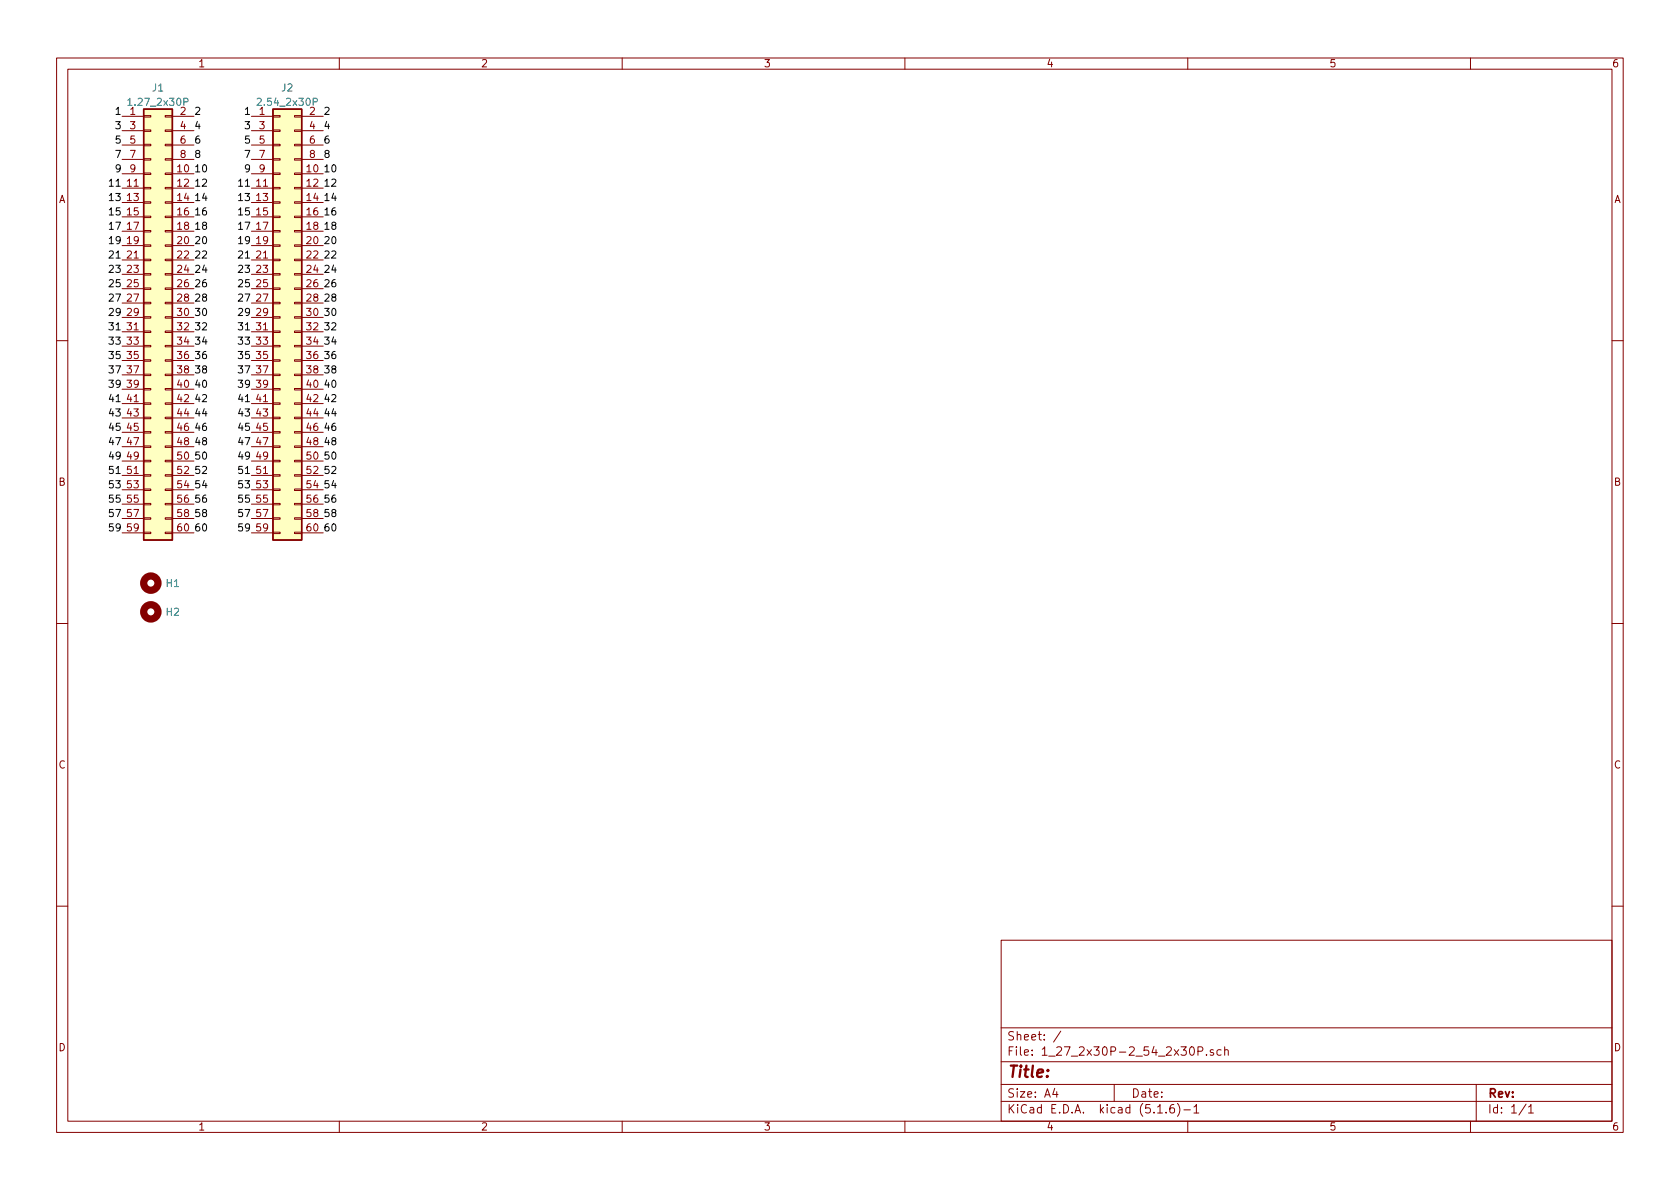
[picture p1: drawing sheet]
<svg xmlns="http://www.w3.org/2000/svg" width="297mm" height="210mm" viewBox="0 0 297 210" stroke-linecap="round" stroke-linejoin="round" font-family="sans-serif">
<g fill="none" stroke="#840000" stroke-width=".18">
<path d="M10 10.3h277v189.9h-277zM12 12.2h273v186.1h-273zM60 10.3v1.9M110 10.3v1.9M160 10.3v1.9M210 10.3v1.9M260 10.3v1.9M21.6 20.6h3.8M21.6 30.7h3.8M21.6 33.3h3.8M21.6 35.8h3.8M21.6 38.3h3.8"/>
<path d="M21.6 23.1h3.8M21.6 25.6h3.8M21.6 28.2h3.8M25.4 30.6h1.3v.3h-1.3zM25.4 28.1h1.3v.2h-1.3zM25.4 25.5h1.3v.3h-1.3zM25.4 23h1.3v.2h-1.3zM25.4 20.4h1.3v.3h-1.3zM25.4 38.2h1.3v.3h-1.3zM25.4 35.7h1.3v.2h-1.3zM25.4 33.1h1.3v.3h-1.3zM29.2 30.6h1.3v.3h-1.3z"/>
<path d="M29.2 28.1h1.3v.2h-1.3zM29.2 25.5h1.3v.3h-1.3zM29.2 23h1.3v.2h-1.3zM29.2 20.4h1.3v.3h-1.3zM29.2 38.2h1.3v.3h-1.3zM29.2 35.7h1.3v.2h-1.3zM29.2 33.1h1.3v.3h-1.3zM30.5 20.6h3.8M30.5 30.7h3.8M30.5 33.3h3.8M30.5 35.8h3.8M30.5 38.3h3.8"/>
<path d="M30.5 23.1h3.8M30.5 25.6h3.8M30.5 28.2h3.8M44.4 20.6h3.9M44.4 30.7h3.9M44.4 33.3h3.9M44.4 35.8h3.9M44.4 38.3h3.9M44.4 23.1h3.9M44.4 25.6h3.9M44.4 28.2h3.9M48.3 30.6h1.2v.3h-1.2z"/>
<path d="M48.3 28.1h1.2v.2h-1.2zM48.3 25.5h1.2v.3h-1.2zM48.3 23h1.2v.2h-1.2zM48.3 20.4h1.2v.3h-1.2zM48.3 38.2h1.2v.3h-1.2zM48.3 35.7h1.2v.2h-1.2zM48.3 33.1h1.2v.3h-1.2zM52.1 30.6h1.2v.3h-1.2zM52.1 28.1h1.2v.2h-1.2zM52.1 25.5h1.2v.3h-1.2zM52.1 23h1.2v.2h-1.2zM52.1 20.4h1.2v.3h-1.2z"/>
<path d="M52.1 38.2h1.2v.3h-1.2zM52.1 35.7h1.2v.2h-1.2zM52.1 33.1h1.2v.3h-1.2zM53.3 20.6h3.8M53.3 30.7h3.8M53.3 33.3h3.8M53.3 35.8h3.8M53.3 38.3h3.8M53.3 23.1h3.8M53.3 25.6h3.8M53.3 28.2h3.8M21.6 40.9h3.8"/>
<path d="M21.6 43.4h3.8M21.6 46h3.8M21.6 48.5h3.8M21.6 51h3.8M21.6 53.6h3.8M21.6 56.1h3.8M21.6 58.7h3.8M25.4 58.5h1.3v.3h-1.3zM25.4 53.5h1.3v.2h-1.3zM25.4 50.9h1.3v.3h-1.3zM25.4 48.4h1.3v.2h-1.3zM25.4 45.8h1.3v.3h-1.3z"/>
<path d="M25.4 56h1.3v.3h-1.3zM25.4 43.3h1.3v.3h-1.3zM25.4 40.8h1.3v.2h-1.3zM29.2 58.5h1.3v.3h-1.3zM29.2 53.5h1.3v.2h-1.3zM29.2 50.9h1.3v.3h-1.3zM29.2 48.4h1.3v.2h-1.3zM29.2 45.8h1.3v.3h-1.3zM29.2 56h1.3v.3h-1.3zM29.2 43.3h1.3v.3h-1.3zM29.2 40.8h1.3v.2h-1.3zM30.5 40.9h3.8"/>
<path d="M30.5 43.4h3.8M30.5 46h3.8M30.5 48.5h3.8M30.5 51h3.8M30.5 53.6h3.8M30.5 56.1h3.8M30.5 58.7h3.8M44.4 40.9h3.9M44.4 43.4h3.9M44.4 46h3.9M44.4 48.5h3.9M44.4 51h3.9"/>
<path d="M44.4 53.6h3.9M44.4 56.1h3.9M44.4 58.7h3.9M48.3 58.5h1.2v.3h-1.2zM48.3 53.5h1.2v.2h-1.2zM48.3 50.9h1.2v.3h-1.2zM48.3 48.4h1.2v.2h-1.2zM48.3 45.8h1.2v.3h-1.2zM48.3 56h1.2v.3h-1.2zM48.3 43.3h1.2v.3h-1.2zM48.3 40.8h1.2v.2h-1.2zM52.1 58.5h1.2v.3h-1.2z"/>
<path d="M52.1 53.5h1.2v.2h-1.2zM52.1 50.9h1.2v.3h-1.2zM52.1 48.4h1.2v.2h-1.2zM52.1 45.8h1.2v.3h-1.2zM52.1 56h1.2v.3h-1.2zM52.1 43.3h1.2v.3h-1.2zM52.1 40.8h1.2v.2h-1.2zM53.3 40.9h3.8M53.3 43.4h3.8M53.3 46h3.8M53.3 48.5h3.8M53.3 51h3.8"/>
<path d="M53.3 53.6h3.8M53.3 56.1h3.8M53.3 58.7h3.8M10 60.2h2M21.6 61.2h3.8M21.6 63.7h3.8M21.6 66.3h3.8M21.6 68.8h3.8M21.6 71.4h3.8M21.6 73.9h3.8M21.6 76.4h3.8M21.6 79h3.8"/>
<path d="M25.4 61.1h1.3v.2h-1.3zM25.4 63.6h1.3v.3h-1.3zM25.4 66.2h1.3v.2h-1.3zM25.4 68.7h1.3v.3h-1.3zM25.4 71.2h1.3v.3h-1.3zM25.4 73.8h1.3v.2h-1.3zM25.4 76.3h1.3v.3h-1.3zM25.4 78.9h1.3v.2h-1.3zM29.2 61.1h1.3v.2h-1.3zM29.2 63.6h1.3v.3h-1.3zM29.2 66.2h1.3v.2h-1.3zM29.2 68.7h1.3v.3h-1.3z"/>
<path d="M29.2 71.2h1.3v.3h-1.3zM29.2 73.8h1.3v.2h-1.3zM29.2 76.3h1.3v.3h-1.3zM29.2 78.9h1.3v.2h-1.3zM30.5 61.2h3.8M30.5 63.7h3.8M30.5 66.3h3.8M30.5 68.8h3.8M30.5 71.4h3.8M30.5 73.9h3.8M30.5 76.4h3.8M30.5 79h3.8"/>
<path d="M44.4 61.2h3.9M44.4 63.7h3.9M44.4 66.3h3.9M44.4 68.8h3.9M44.4 71.4h3.9M44.4 73.9h3.9M44.4 76.4h3.9M44.4 79h3.9M48.3 61.1h1.2v.2h-1.2zM48.3 63.6h1.2v.3h-1.2zM48.3 66.2h1.2v.2h-1.2zM48.3 68.7h1.2v.3h-1.2z"/>
<path d="M48.3 71.2h1.2v.3h-1.2zM48.3 73.8h1.2v.2h-1.2zM48.3 76.3h1.2v.3h-1.2zM48.3 78.9h1.2v.2h-1.2zM52.1 61.1h1.2v.2h-1.2zM52.1 63.6h1.2v.3h-1.2zM52.1 66.2h1.2v.2h-1.2zM52.1 68.7h1.2v.3h-1.2zM52.1 71.2h1.2v.3h-1.2zM52.1 73.8h1.2v.2h-1.2zM52.1 76.3h1.2v.3h-1.2zM52.1 78.9h1.2v.2h-1.2z"/>
<path d="M53.3 61.2h3.8M53.3 63.7h3.8M53.3 66.3h3.8M53.3 68.8h3.8M53.3 71.4h3.8M53.3 73.9h3.8M53.3 76.4h3.8M53.3 79h3.8M285 60.2h2M21.6 81.5h3.8M21.6 84.1h3.8M21.6 86.6h3.8"/>
<path d="M21.6 89.1h3.8M21.6 91.7h3.8M21.6 94.2h3.8M25.4 83.9h1.3v.3h-1.3zM25.4 86.5h1.3v.2h-1.3zM25.4 89h1.3v.3h-1.3zM25.4 91.6h1.3v.2h-1.3zM25.4 94.1h1.3v.3h-1.3zM25.4 81.4h1.3v.3h-1.3zM29.2 83.9h1.3v.3h-1.3zM29.2 86.5h1.3v.2h-1.3zM29.2 89h1.3v.3h-1.3z"/>
<path d="M29.2 91.6h1.3v.2h-1.3zM29.2 94.1h1.3v.3h-1.3zM29.2 81.4h1.3v.3h-1.3zM30.5 81.5h3.8M30.5 84.1h3.8M30.5 86.6h3.8M30.5 89.1h3.8M30.5 91.7h3.8M30.5 94.2h3.8M44.4 81.5h3.9M44.4 84.1h3.9M44.4 86.6h3.9"/>
<path d="M44.4 89.1h3.9M44.4 91.7h3.9M44.4 94.2h3.9M48.3 83.9h1.2v.3h-1.2zM48.3 86.5h1.2v.2h-1.2zM48.3 89h1.2v.3h-1.2zM48.3 91.6h1.2v.2h-1.2zM48.3 94.1h1.2v.3h-1.2zM48.3 81.4h1.2v.3h-1.2zM52.1 83.9h1.2v.3h-1.2zM52.1 86.5h1.2v.2h-1.2zM52.1 89h1.2v.3h-1.2z"/>
<path d="M52.1 91.6h1.2v.2h-1.2zM52.1 94.1h1.2v.3h-1.2zM52.1 81.4h1.2v.3h-1.2zM53.3 81.5h3.8M53.3 84.1h3.8M53.3 86.6h3.8M53.3 89.1h3.8M53.3 91.7h3.8M53.3 94.2h3.8M10 110.3h2M285 110.3h2M10 160.2h2"/>
<path d="M177 166.3h108v32h-108zM285 160.2h2M60 198.3v1.9M110 198.3v1.9M160 198.3v1.9M177 194.8h108M177 191.8h108M177 187.8h108M177 181.8h108M186.5 192.5l-.4 1h1M186.8 193v1M187.6 182.3l-1.3 2"/>
<path d="M197 191.8v3M204.7 196.8h.8M206.2 196.7v.1M207.5 195.3a.59 .59 0 0 0-.7 .7v.5l.2 .2 .4 .1 .2-.1 .1-.5-.2-.2-.4-.1-.3 .3M208.2 195.1a1.71 1.71 0 0 1 0 2.3M209.3 196.3h1.2M210 198.3v1.9M210.5 185.3l.3-.2a.94 .94 0 0 1 0 1.5 .79 .79 0 0 1-.3-1.3zM211.1 195.8l.4-.5v1.5M211.1 196.8h.9M211.8 185.9l.7-.1 .2-.2-.2-.4-.7-.1v1.5M213.3 186.5v.1"/>
<path d="M214.5 185.7l-.3-.1-.2 .2v.2l.5 .2v.3h-.5M215.9 185.7l-.4-.1-.3 .3v.6l.3 .1 .4-.1M216.5 185.7l.2-.1 .4 .1 .1 .9M216.5 185.1v1.5M260 198.3v1.9M261 191.8v6.5M269.8 195.2l-1.2 2M270.3 195.8l.4-.5v1.5M270.3 196.8h.8"/>
</g>
<g fill="none" stroke="#840000" stroke-width="1.3">
<circle cx="26.7" cy="108.2" r="1.27"/>
<circle cx="26.7" cy="103.1" r="1.27"/>
</g>
<g fill="#ffffc2" stroke="#ffffc2" stroke-width=".18">
<path d="M25.4 19.3h5.1v76.2h-5.1z"/>
<path d="M48.3 19.3h5v76.2h-5z"/>
</g>
<path d="M25.4 19.3h5.1v76.2h-5.1zM48.3 19.3h5v76.2h-5z" fill="none" stroke="#840000" stroke-width=".25"/>
<path d="M22.6 17.7l.4-.3v1.2M32.5 18l.7-.1v-.4l-.2-.1h-.5v1.2M45.5 17.5l.4-.1 .3 .3-.8 .9h.8M55.4 18l.7-.1v-.4l-.2-.1h-.5v1.2" fill="none" stroke="#008484" stroke-width=".18"/>
<text font-size="2.8" fill="#840000" x="178" y="190.5">Title:</text>
<g font-size="2.1" fill="#840000">
<text x="178" y="184">Sheet: /</text>
<text x="178" y="186.7">File: 1_27_2x30P-2_54_2x30P.sch</text>
<text x="178" y="196.9">KiCad E.D.A. kicad (5.1.6)-1</text>
<text x="178" y="194.1">Size: A4</text>
<text x="200" y="194.1">Date:</text>
<text x="263" y="194.1">Rev:</text>
<text x="263" y="196.9">Id: 1/1</text>
</g>
<g font-size="1.8" fill="#840000">
<text x="35" y="11.9">1</text>
<text x="85" y="11.9">2</text>
<text x="135" y="11.9">3</text>
<text x="185" y="11.9">4</text>
<text x="235" y="11.9">5</text>
<text x="285" y="11.9">6</text>
<text x="23" y="22.9">3</text>
<text x="31.9" y="20.3">2</text>
<text x="31.9" y="22.9">4</text>
<text x="45.9" y="22.9">3</text>
<text x="54.8" y="20.3">2</text>
<text x="54.8" y="22.9">4</text>
<text x="23" y="25.4">5</text>
<text x="23" y="27.9">7</text>
<text x="31.9" y="25.4">6</text>
<text x="31.9" y="27.9">8</text>
<text x="45.9" y="25.4">5</text>
<text x="45.9" y="27.9">7</text>
<text x="54.8" y="25.4">6</text>
<text x="54.8" y="27.9">8</text>
<text x="10.4" y="35.9">A</text>
<text x="22.5" y="33">11</text>
<text x="22.5" y="35.6">13</text>
<text x="23" y="30.5">9</text>
<text x="31.4" y="30.5">10</text>
<text x="31.4" y="33">12</text>
<text x="31.4" y="35.6">14</text>
<text x="45.4" y="33">11</text>
<text x="45.4" y="35.6">13</text>
<text x="45.9" y="30.5">9</text>
<text x="54.3" y="30.5">10</text>
<text x="54.3" y="33">12</text>
<text x="54.3" y="35.6">14</text>
<text x="285.4" y="35.9">A</text>
<text x="22.5" y="38.1">15</text>
<text x="22.5" y="40.6">17</text>
<text x="31.4" y="38.1">16</text>
<text x="31.4" y="40.6">18</text>
<text x="45.4" y="38.1">15</text>
<text x="45.4" y="40.6">17</text>
<text x="54.3" y="38.1">16</text>
<text x="54.3" y="40.6">18</text>
<text x="22.5" y="43.2">19</text>
<text x="22.5" y="45.7">21</text>
<text x="31.4" y="43.2">20</text>
<text x="31.4" y="45.7">22</text>
<text x="45.4" y="43.2">19</text>
<text x="45.4" y="45.7">21</text>
<text x="54.3" y="43.2">20</text>
<text x="54.3" y="45.7">22</text>
<text x="22.5" y="48.3">23</text>
<text x="22.5" y="50.8">25</text>
<text x="22.5" y="53.3">27</text>
<text x="31.4" y="48.3">24</text>
<text x="31.4" y="50.8">26</text>
<text x="31.4" y="53.3">28</text>
<text x="45.4" y="48.3">23</text>
<text x="45.4" y="50.8">25</text>
<text x="45.4" y="53.3">27</text>
<text x="54.3" y="48.3">24</text>
<text x="54.3" y="50.8">26</text>
<text x="54.3" y="53.3">28</text>
<text x="22.5" y="55.9">29</text>
<text x="22.5" y="58.4">31</text>
<text x="31.4" y="55.9">30</text>
<text x="31.4" y="58.4">32</text>
<text x="45.4" y="55.9">29</text>
<text x="45.4" y="58.4">31</text>
<text x="54.3" y="55.9">30</text>
<text x="54.3" y="58.4">32</text>
<text x="22.5" y="61">33</text>
<text x="22.5" y="63.5">35</text>
<text x="31.4" y="61">34</text>
<text x="31.4" y="63.5">36</text>
<text x="45.4" y="61">33</text>
<text x="45.4" y="63.5">35</text>
<text x="54.3" y="61">34</text>
<text x="54.3" y="63.5">36</text>
<text x="22.5" y="66">37</text>
<text x="22.5" y="68.6">39</text>
<text x="22.5" y="71.1">41</text>
<text x="31.4" y="66">38</text>
<text x="31.4" y="68.6">40</text>
<text x="31.4" y="71.1">42</text>
<text x="45.4" y="66">37</text>
<text x="45.4" y="68.6">39</text>
<text x="45.4" y="71.1">41</text>
<text x="54.3" y="66">38</text>
<text x="54.3" y="68.6">40</text>
<text x="54.3" y="71.1">42</text>
<text x="22.5" y="73.7">43</text>
<text x="22.5" y="76.2">45</text>
<text x="31.4" y="73.7">44</text>
<text x="31.4" y="76.2">46</text>
<text x="45.4" y="73.7">43</text>
<text x="45.4" y="76.2">45</text>
<text x="54.3" y="73.7">44</text>
<text x="54.3" y="76.2">46</text>
<text x="22.5" y="78.7">47</text>
<text x="22.5" y="81.3">49</text>
<text x="22.5" y="83.8">51</text>
<text x="31.4" y="78.7">48</text>
<text x="31.4" y="81.3">50</text>
<text x="31.4" y="83.8">52</text>
<text x="45.4" y="78.7">47</text>
<text x="45.4" y="81.3">49</text>
<text x="45.4" y="83.8">51</text>
<text x="54.3" y="78.7">48</text>
<text x="54.3" y="81.3">50</text>
<text x="54.3" y="83.8">52</text>
<text x="10.4" y="85.9">B</text>
<text x="22.5" y="86.4">53</text>
<text x="22.5" y="88.9">55</text>
<text x="31.4" y="86.4">54</text>
<text x="31.4" y="88.9">56</text>
<text x="45.4" y="86.4">53</text>
<text x="45.4" y="88.9">55</text>
<text x="54.3" y="86.4">54</text>
<text x="54.3" y="88.9">56</text>
<text x="285.4" y="85.9">B</text>
<text x="22.5" y="91.4">57</text>
<text x="22.5" y="94">59</text>
<text x="31.4" y="91.4">58</text>
<text x="31.4" y="94">60</text>
<text x="45.4" y="91.4">57</text>
<text x="45.4" y="94">59</text>
<text x="54.3" y="91.4">58</text>
<text x="54.3" y="94">60</text>
<text x="10.4" y="135.9">C</text>
<text x="285.4" y="135.9">C</text>
<text x="10.4" y="185.9">D</text>
<text x="285.4" y="185.9">D</text>
<text x="35" y="199.9">1</text>
<text x="85" y="199.9">2</text>
<text x="135" y="199.9">3</text>
<text x="185" y="199.9">4</text>
<text x="235" y="199.9">5</text>
<text x="285" y="199.9">6</text>
</g>
<g font-size="1.8" fill="#008484">
<text x="27" y="16.2">J1</text>
<text x="49.8" y="16.2">J2</text>
<text x="23" y="20.3">1</text>
<text x="23.2" y="18.7">1.27_2x30P</text>
<text x="45.9" y="20.3">1</text>
<text x="46" y="18.7">2.54_2x30P</text>
<text x="29.4" y="103.8">H1</text>
<text x="29.4" y="108.9">H2</text>
</g>
<g font-size="1.8">
<text x="20.6" y="22.9">3</text>
<text x="20.6" y="20.3">1</text>
<text x="34.3" y="22.9">4</text>
<text x="34.3" y="20.3">2</text>
<text x="43.5" y="20.3">1</text>
<text x="43.5" y="22.9">3</text>
<text x="57.1" y="22.9">4</text>
<text x="57.1" y="20.3">2</text>
<text x="20.6" y="27.9">7</text>
<text x="20.6" y="25.4">5</text>
<text x="34.3" y="27.9">8</text>
<text x="34.3" y="25.4">6</text>
<text x="43.5" y="27.9">7</text>
<text x="43.5" y="25.4">5</text>
<text x="57.1" y="27.9">8</text>
<text x="57.1" y="25.4">6</text>
<text x="19.6" y="35.6">13</text>
<text x="19.6" y="33">11</text>
<text x="20.6" y="30.5">9</text>
<text x="34.3" y="35.6">14</text>
<text x="34.3" y="33">12</text>
<text x="34.3" y="30.5">10</text>
<text x="42.5" y="35.6">13</text>
<text x="42.5" y="33">11</text>
<text x="43.5" y="30.5">9</text>
<text x="57.1" y="35.6">14</text>
<text x="57.1" y="33">12</text>
<text x="57.1" y="30.5">10</text>
<text x="19.6" y="40.6">17</text>
<text x="19.6" y="38.1">15</text>
<text x="34.3" y="38.1">16</text>
<text x="34.3" y="40.6">18</text>
<text x="42.5" y="40.6">17</text>
<text x="42.5" y="38.1">15</text>
<text x="57.1" y="38.1">16</text>
<text x="57.1" y="40.6">18</text>
<text x="19.6" y="45.7">21</text>
<text x="19.6" y="43.2">19</text>
<text x="34.3" y="45.7">22</text>
<text x="34.3" y="43.2">20</text>
<text x="42.5" y="45.7">21</text>
<text x="42.5" y="43.2">19</text>
<text x="57.1" y="45.7">22</text>
<text x="57.1" y="43.2">20</text>
<text x="19.6" y="53.3">27</text>
<text x="19.6" y="50.8">25</text>
<text x="19.6" y="48.3">23</text>
<text x="34.3" y="53.3">28</text>
<text x="34.3" y="50.8">26</text>
<text x="34.3" y="48.3">24</text>
<text x="42.5" y="53.3">27</text>
<text x="42.5" y="50.8">25</text>
<text x="42.5" y="48.3">23</text>
<text x="57.1" y="53.3">28</text>
<text x="57.1" y="50.8">26</text>
<text x="57.1" y="48.3">24</text>
<text x="19.6" y="58.4">31</text>
<text x="19.6" y="55.9">29</text>
<text x="34.3" y="55.9">30</text>
<text x="34.3" y="58.4">32</text>
<text x="42.5" y="55.9">29</text>
<text x="42.5" y="58.4">31</text>
<text x="57.1" y="55.9">30</text>
<text x="57.1" y="58.4">32</text>
<text x="19.6" y="63.5">35</text>
<text x="19.6" y="61">33</text>
<text x="34.3" y="63.5">36</text>
<text x="34.3" y="61">34</text>
<text x="42.5" y="63.5">35</text>
<text x="42.5" y="61">33</text>
<text x="57.1" y="63.5">36</text>
<text x="57.1" y="61">34</text>
<text x="19.6" y="71.1">41</text>
<text x="19.6" y="68.6">39</text>
<text x="19.6" y="66">37</text>
<text x="34.3" y="71.1">42</text>
<text x="34.3" y="68.6">40</text>
<text x="34.3" y="66">38</text>
<text x="42.5" y="71.1">41</text>
<text x="42.5" y="68.6">39</text>
<text x="42.5" y="66">37</text>
<text x="57.1" y="71.1">42</text>
<text x="57.1" y="68.6">40</text>
<text x="57.1" y="66">38</text>
<text x="19.6" y="76.2">45</text>
<text x="19.6" y="73.7">43</text>
<text x="34.3" y="76.2">46</text>
<text x="34.3" y="73.7">44</text>
<text x="42.5" y="76.2">45</text>
<text x="42.5" y="73.7">43</text>
<text x="57.1" y="76.2">46</text>
<text x="57.1" y="73.7">44</text>
<text x="19.6" y="78.7">47</text>
<text x="19.6" y="83.8">51</text>
<text x="19.6" y="81.3">49</text>
<text x="34.3" y="83.8">52</text>
<text x="34.3" y="81.3">50</text>
<text x="34.3" y="78.7">48</text>
<text x="42.5" y="83.8">51</text>
<text x="42.5" y="81.3">49</text>
<text x="42.5" y="78.7">47</text>
<text x="57.1" y="83.8">52</text>
<text x="57.1" y="81.3">50</text>
<text x="57.1" y="78.7">48</text>
<text x="19.6" y="88.9">55</text>
<text x="19.6" y="86.4">53</text>
<text x="34.3" y="88.9">56</text>
<text x="34.3" y="86.4">54</text>
<text x="42.5" y="88.9">55</text>
<text x="42.5" y="86.4">53</text>
<text x="57.1" y="88.9">56</text>
<text x="57.1" y="86.4">54</text>
<text x="19.6" y="94">59</text>
<text x="19.6" y="91.4">57</text>
<text x="34.3" y="94">60</text>
<text x="34.3" y="91.4">58</text>
<text x="42.5" y="94">59</text>
<text x="42.5" y="91.4">57</text>
<text x="57.1" y="94">60</text>
<text x="57.1" y="91.4">58</text>
</g>
</svg>
